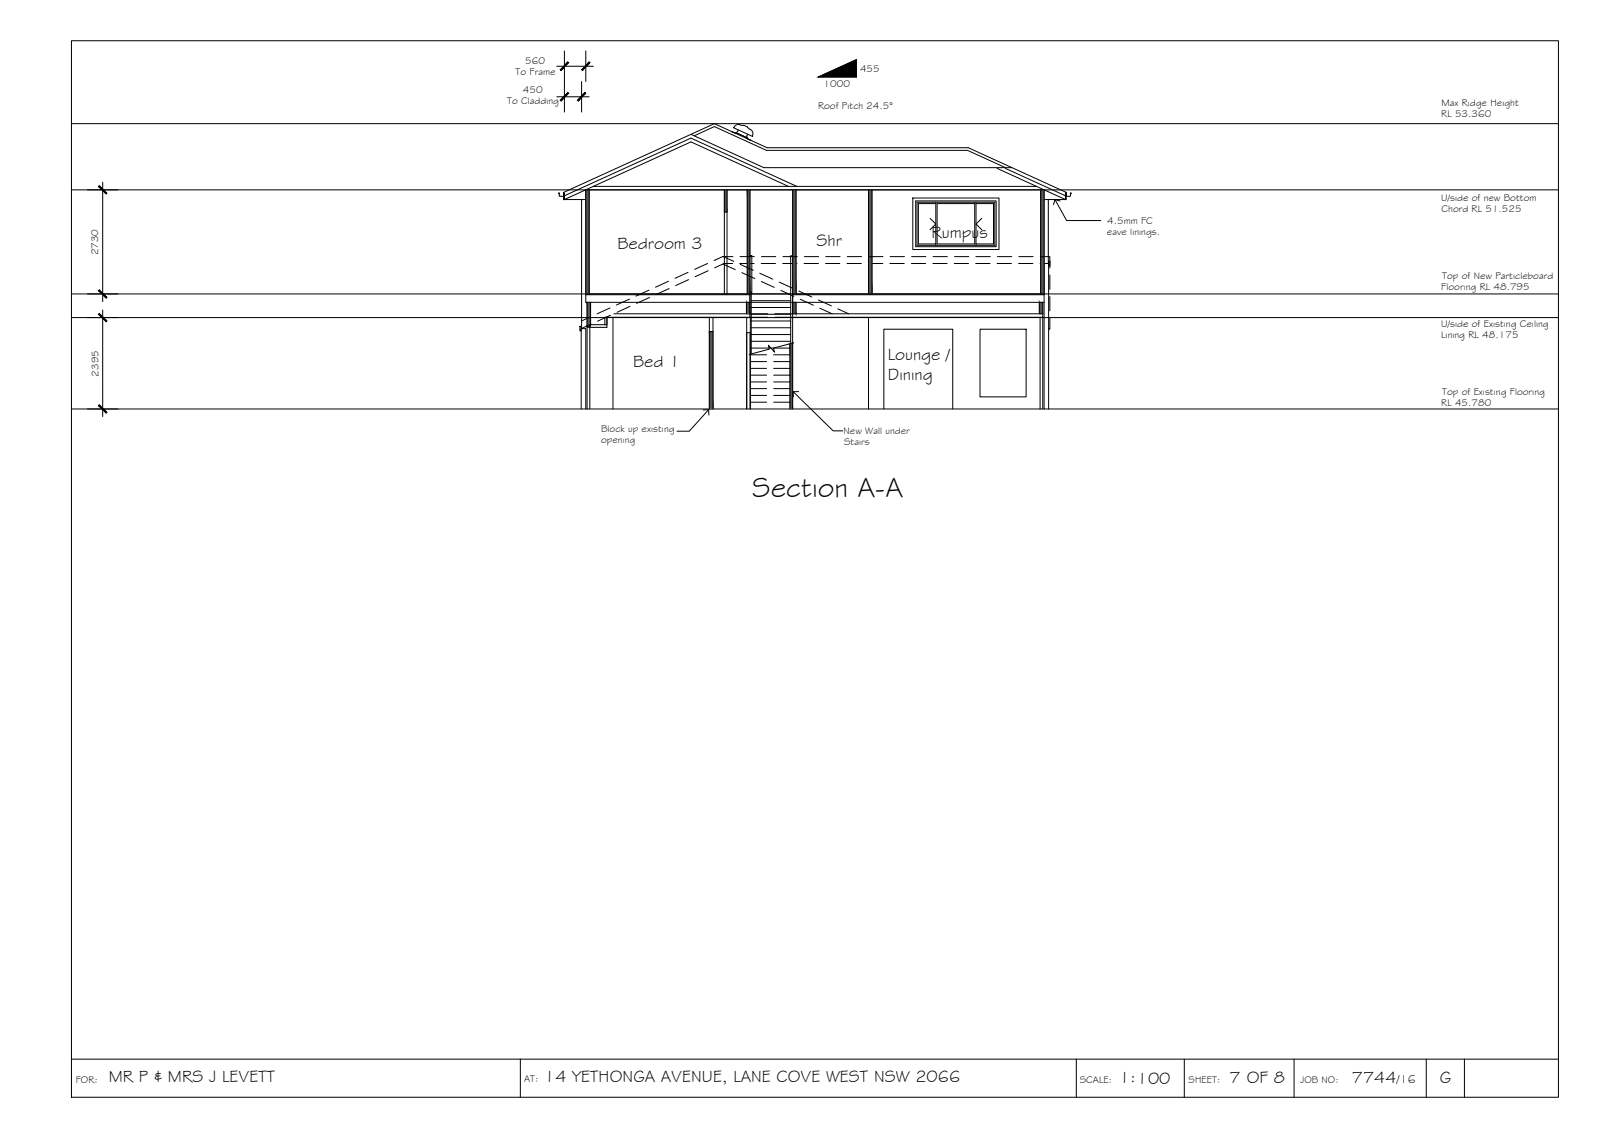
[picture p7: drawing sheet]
<svg xmlns="http://www.w3.org/2000/svg" width="420mm" height="297mm" viewBox="0 0 420 297" stroke-linecap="round" stroke-linejoin="round" font-family="sans-serif">
<!-- layer: CEILING-FLOOR LINES -->
<path d="M18.7 32.4h390M18.7 49.8h390M18.7 77.1h390M18.7 83.3h390M18.7 107.2h390" fill="none" stroke="#000" stroke-width=".26"/>
<!-- layer: BORDER -->
<path d="M18.7 10.7h390v277h-390zM18.7 277.7h390M136.5 277.7v10M282.3 277.7v10M310.6 277.7v10M339.4 277.7v10M374.1 277.7v10M384.1 277.7v10" fill="none" stroke="#000" stroke-width=".26"/>
<!-- layer: DIMENSION -->
<path d="M146 17.4h9.6M148 13.4v16M153.6 13.4v8M146 25.4h8.5M152.5 21.4v8M22.9 49.8h8M26.9 47.8v31.3M22.9 77.1h8M22.9 83.3h8M26.9 81.3v27.9M22.9 107.2h8" fill="none" stroke="#000" stroke-width=".26"/>
<!-- layer: 0 -->
<g fill="#000" stroke="#000" stroke-width=".26">
<path d="M148.9 16.2l-1.8 2.3 2-2zM148.9 16.2l-1.8 2.3-.2-.2z"/>
<path d="M154.5 16.2l-2 2.1 .2 .2zM154.5 16.2l.2 .3-2 2z"/>
<path d="M148.9 24.2l-1.8 2.3 2-2zM148.9 24.2l-1.8 2.3-.2-.2z"/>
<path d="M153.4 24.2l-2 2.1 .2 .2zM153.4 24.2l.2 .3-2 2z"/>
<path d="M25.8 48.9l2 2 .2-.2zM26 48.7l2 2-2.2-1.8z"/>
<path d="M26 76l-.2 .2 2.2 1.8zM25.8 76.2l2.2 1.8-.2 .2z"/>
<path d="M25.8 82.4l2 2 .2-.2zM26 82.2l2 2-2.2-1.8z"/>
<path d="M26 106.1l-.2 .2 2.2 1.8zM25.8 106.3l2.2 1.8-.2 .2z"/>
</g>
<!-- layer: TEXT -->
<path d="M214.6 20.2l10-4.6v4.6z" fill="#000" stroke="#000" stroke-width=".26"/>
<path d="M214.6 20.2l10-4.6v4.6z" fill="none" stroke="#000" stroke-width=".26"/>
<!-- layer: HATCH -->
<g fill="#545454" stroke="#545454" stroke-width=".26">
<path d="M207.2 90.1l.7-.1v.1z"/>
<path d="M186 86.9l1 20.3v-20.3zM186 86.9l1 20.3h-1z"/>
<path d="M207.2 90.1l.7 17.1v-17.1zM207.2 90.1l.7 17.1h-.7z"/>
<path d="M154 79.3l.9 6.1v-6.1zM154 79.3l.9 6.1h-.9z"/>
<path d="M207.9 79.3l.9 3v-3zM207.9 79.3l.9 3h-.9z"/>
<path d="M195.8 79.3l.9 3v-3zM195.8 79.3l.9 3h-.9z"/>
<path d="M272.6 79.3l.9 3v-3zM272.6 79.3l.9 3h-.9z"/>
<path d="M196 49.8l.7 27.3v-27.3zM196 49.8l.7 27.3h-.7z"/>
<path d="M227.8 49.8l.9 27.3v-27.3zM227.8 49.8l.9 27.3h-.9z"/>
<path d="M207.9 49.8l.9 27.3v-27.3zM207.9 49.8l.9 27.3h-.9z"/>
<path d="M272.9 49.8l.9 27.3v-27.3zM272.9 49.8l.9 27.3h-.9z"/>
<path d="M153.6 49.8l.9 27.3v-27.3zM153.6 49.8l.9 27.3h-.9z"/>
<path d="M190 49.8l.7 5.8v-5.8zM190 49.8l.7 5.8h-.7z"/>
</g>
<!-- layer: EXISTING -->
<g fill="none" stroke="#000" stroke-width=".26">
<path d="M165.1 78.4l-3.4 1.6M170.2 76.1l-3.4 1.5M170.4 78l-3.5 1.5M175.3 73.7l-3.4 1.6M175.5 75.7l-3.4 1.5M180.5 71.4l-3.5 1.6M180.6 73.3l-3.4 1.6M185.6 69.1l-3.4 1.5M185.7 71l-3.4 1.6M187.3 68.3l2.3-1.1 2.9 1.3M189.6 69.2l3.2 1.5M189.7 67.3h2.5"/>
<path d="M192.2 69.1h-2.3l-2.5 1.1M194 69.1h3.8M194.1 67.3h3.7M194.1 69.3l3.5 1.6M194.5 71.5l3.5 1.5M199.3 71.6l3.4 1.6M199.7 69.1h3.7M199.7 73.8l3.4 1.5M199.7 67.3h3.8M204.4 74l3.4 1.5M204.8 76.1l3.4 1.6M205.3 69.1h3.7"/>
<path d="M205.3 67.3h3.8M209.5 76.3l3.4 1.6M209.9 78.5l3.4 1.5M210.9 69.1h3.8M211 67.3h3.7M214.6 78.6l3.4 1.6M216.5 69.1h3.8M216.6 67.3h3.7M222.2 69.1h3.7M222.2 67.3h3.8M227.8 69.1h3.7M227.8 67.3h3.8"/>
<path d="M233.4 69.1h3.8M233.5 67.3h3.7M239 69.1h3.8M239.1 67.3h3.7M244.7 69.1h3.7M244.7 67.3h3.8M250.3 69.1h3.7M250.3 67.3h3.8M255.9 69.1h3.8M256 67.3h3.7M261.5 69.1h3.8M261.6 67.3h3.7"/>
<path d="M267.2 69.1h3.7M267.2 67.3h3.8M272.8 69.1h2.2v38.1M272.8 67.3h2.5v2.9M273.8 69.1v38.1M275.3 72.1v3.8M275.3 77.7v3.8M154 85.4h.7v.4h-.7zM154 85.4v21.8M154.7 85.1h3.9M154.7 85.4v21.8M154.9 83.1l-2.4 1"/>
<path d="M155 85l-2.5 1.1M158.6 83.2h.6v2h-.6zM159 83.2h42.3M159.2 83.2v2.6h-4.5M160 80.7l-3.4 1.6M160.1 82.6l-3.4 1.6M160.8 83.3v23.9M161 82.3h40.3M165.2 80.3l-3.4 1.6M186 83.2v3.7h1v-3.7M195.8 83.2v24M196.8 83.2v24"/>
<path d="M203.2 82.3h70.3v24.9M203.2 83.2h70.3M215 80.8l3.3 1.5M219.7 81l2.9 1.3M227.8 83.3v23.9M257 86.3h12.1v17.7h-12.1zM272.8 83.2v24M275.3 83.4v2.9h-.3M152.4 107.2v-21h1.2v21M231.8 107.2v-20.9h18.1v20.9"/>
</g>
<!-- layer: 0.13 -->
<path d="M152.5 52.3v33.9M274.9 52.3v16.8M208.2 89.9l-5.4 1.4 .3 1-1.6-1.8 .3 1-5.3 1.4" fill="none" stroke="#000" stroke-width=".26"/>
<!-- layer: STAIRS -->
<g fill="none" stroke="#000" stroke-width=".26">
<path d="M196.7 67.1h.5v10M196.7 77.1v6.1M196.7 76.6h.3v16.2M197 78.8h10.4M197 77.1h10.4M207.9 77.1v12.9M207.9 67.1h-.5v23M196.8 98.4h4.2M196.8 96.6h4.2M196.8 94.8h4.2M196.8 93h4.2M197 91.3h10.2"/>
<path d="M197 89.5h10.4M197 87.7h10.4M197 85.9h10.4M197 84.2h10.4M197 82.4h10.4M197 80.6h10.4M202.9 98.4h4.3M202.9 96.6h4.3M202.9 94.8h4.3M202.9 93h4.3M196.8 105.4h4.2M196.8 103.7h4.2"/>
<path d="M196.8 101.9h4.2M196.8 100.1h4.2M202.9 105.4h4.3M202.9 103.7h4.3M202.9 101.9h4.3M202.9 100.1h4.3"/>
</g>
<!-- layer: 0 -->
<path d="M276.7 52.3l3 5.5h9M278 52.7l-1.3-.4-.4 1.4M184.4 107.5l1.5-.1v1.4M185.9 107.4l-5.1 5.6h-3.2M208 102.7l10.5 10.3h2.5M209.5 102.7h-1.5l.1 1.4" fill="none" stroke="#000" stroke-width=".26"/>
<!-- layer: NEWWORK -->
<g fill="none" stroke="#000" stroke-width=".26">
<path d="M181.2 35.2l19.1 8.8h65.1M182.1 35.6l5.3-2.4 13.6 6.2h52.8l9.9 4.6M193.1 34.8l2.8 1.3M193.1 34.7l-.1 .3-1.1-.5 1.1 .5 .1-.2 2.8 1.3-.1 .2 1.1 .5-1.1-.5 .3-1.1M193.6 34.1l-.5 .6M195.9 36.1l-.1 .2M197.3 35.6a1.33 1.33 0 0 0-.9-1.9 2.54 2.54 0 0 0-2.2-.9 1.42 1.42 0 0 0-1.8 .7l5 2.3-.1-.2M146.8 50.6h-.3l.2 .2v.6l1.1 .1v-.9h.2v1.8h-.2v-1.9l39.6-18.1 13.8 6.3h52.7l25.8 11.8-.1 1.9h-.2v-1.8h.2v.9l1.1-.1 .1-.6 .2-.1-.3-.1M154.5 49.8v27.3M155.6 48.9h116.3M190 49.8v27.3M190 55.6h.7"/>
<path d="M190.7 49.8v27.3M196 49.8v27.3M196.7 49.8v32.5M206.8 48.9l-25.6-11.7-33.2 15.1h5.6M207.9 49.8v32.5M208.8 49.8v27.3M209 48.9l-27.8-12.7-33.2 15.1M227.8 49.8v27.3M228.7 49.8v27.3M239.4 51.9h22.6v13.5h-22.6zM240.2 52.7h21.1v12h-21.1zM261.5 44.1l17.9 8.2h-5.6"/>
<path d="M263.7 44.1l15.7 7.2M272.9 49.8v27.3M153.6 77.1v-27.3h120.2v27.3h-65.9M153.6 77.3h43.1M154 79.3v6.1h.9v-6.1M195.8 79.3v3M196.7 77.1h-43.1v2.2h120.2M207.9 77.3h65.9M208.8 79.3v3M272.6 79.3v3M273.5 79.3v3M275 68.5h.4v1.2h-.4z"/>
<path d="M152.1 85.5h.3v1.3h-.3zM186 86.9v20.3M187 86.9v20.3M207.2 90.1v17.1M207.9 90v17.2M195.8 107.2v-20h.9v20"/>
</g>
<!-- layer: MASK -->
<g fill="#fff" stroke="#fff" stroke-width=".26">
<path d="M196.6 33.9l.3 .1z"/>
<path d="M193.3 34.6l2.6 1.2z"/>
<path d="M193.3 34.7l2.6 1.1z"/>
<path d="M194.8 32.9l1.2 .4zM194.8 32.9l1.4 .6-.2-.2z"/>
<path d="M194.5 32.9l1.7 .6zM194.5 32.9l1.9 .8z"/>
<path d="M194.2 32.8l2.2 .9zM194.2 32.8l2.5 1.1z"/>
<path d="M194.2 32.8l2.5 1.1zM194.3 32.8l2.4 1.1z"/>
<path d="M194 32.7l.2 .1zM194 32.7l.3 .1z"/>
<path d="M194.3 32.8l2.3 1.1zM194.3 32.8l2.3 1.1z"/>
<path d="M196.6 33.9l.3 .1zM196.6 33.9l.3 .1z"/>
<path d="M194 32.7l.3 .1zM194 32.7l.4 .2z"/>
<path d="M194.3 32.8l2.3 1.1zM194.4 32.9l2.2 1z"/>
<path d="M196.5 33.9l.4 .1zM196.5 33.9l.4 .1z"/>
<path d="M193.8 32.7l.6 .2zM193.8 32.7l.7 .3z"/>
<path d="M194.4 32.9l2.1 1zM194.5 33l2 .9z"/>
<path d="M196.4 33.8l.5 .2zM196.4 33.8l.7 .4z"/>
<path d="M193.8 32.7l.7 .3zM193.8 32.7l.7 .3z"/>
<path d="M193.8 32.7l.7 .3zM193.8 32.7l.7 .3z"/>
<path d="M194.5 33l1.9 .8zM194.5 33l1.9 .8z"/>
<path d="M196.4 33.8l.7 .4zM196.4 33.8l.7 .4z"/>
<path d="M193.6 32.7l.9 .3zM193.6 32.7l1 .4z"/>
<path d="M194.5 33l1.9 .8zM194.6 33.1l1.8 .7z"/>
<path d="M196.2 33.8l.9 .4zM196.2 33.8l1 .5z"/>
<path d="M196.2 33.8l1 .5zM196.2 33.8l1 .5z"/>
<path d="M193.6 32.7l1 .4zM193.6 32.7l1 .4z"/>
<path d="M194.6 33.1l1.6 .7zM194.6 33.1l1.6 .7z"/>
<path d="M196.2 33.8l1 .5zM196.2 33.8l1 .5z"/>
<path d="M193.4 32.7l1.2 .4zM193.4 32.7l1.3 .5z"/>
<path d="M194.6 33.1l1.6 .7zM194.7 33.2l1.5 .6z"/>
<path d="M196.1 33.9l1.1 .4zM196.1 33.9l1.2 .5z"/>
<path d="M196 33.9l1.3 .5zM196 33.9l1.3 .6z"/>
<path d="M193.3 32.7l1.4 .5zM193.3 32.7l1.4 .6z"/>
<path d="M194.7 33.2l1.4 .7zM194.7 33.3l1.4 .6z"/>
<path d="M196 33.9l1.3 .6zM196 33.9l1.3 .6z"/>
<path d="M193.3 32.7l1.4 .6zM193.3 32.7l1.4 .7z"/>
<path d="M194.7 33.3l1.3 .6zM194.7 33.4l1.3 .5z"/>
<path d="M195.9 33.9l1.4 .6zM195.9 33.9l1.5 .7z"/>
<path d="M193.1 32.8l1.6 .6zM193.1 32.8l1.6 .7z"/>
<path d="M194.7 33.4l1.2 .5zM194.7 33.5l1.2 .4z"/>
<path d="M195.8 34l1.6 .6zM195.8 34l1.6 .7z"/>
<path d="M193.1 32.8l1.6 .7zM193.1 32.8l1.6 .7z"/>
<path d="M193.1 32.8l1.6 .7zM193.1 32.8l1.6 .7z"/>
<path d="M194.7 33.5l1.1 .5zM194.7 33.5l1.1 .5z"/>
<path d="M195.8 34l1.6 .7zM195.8 34l1.6 .7z"/>
<path d="M192.9 32.9l.2-.1 1.6 .7zM192.9 32.9l1.8 .8v-.2z"/>
<path d="M194.7 33.5l1.1 .5-1.1-.3zM194.7 33.7l1 .4 .1-.1z"/>
<path d="M195.7 34.1l.1-.1 1.6 .7zM195.7 34.1l1.7 .8v-.2z"/>
<path d="M192.9 32.9l4.5 2zM192.9 32.9l4.5 2zM192.9 32.9l4.5 2zM192.9 32.9l4.5 2z"/>
<path d="M192.8 33l.1-.1 4.5 2zM192.8 33l4.6 2.2v-.3zM192.8 33l4.6 2.2zM192.8 33l4.6 2.2z"/>
<path d="M192.8 33l4.6 2.2-4.8-2zM192.6 33.2l4.8 2.2v-.2zM192.6 33.2l4.8 2.2zM192.6 33.2l4.8 2.2z"/>
<path d="M192.6 33.2l4.8 2.2-4.9-2zM192.5 33.4l4.8 2.2 .1-.2z"/>
<path d="M192.4 33.4l4.9 2.2zM192.4 33.4l5 2.3z"/>
<path d="M192.4 33.4l5 2.3zM192.4 33.5l5 2.2z"/>
<path d="M193.6 34.1l2.5 1.1-2.6-.8zM193.5 34.4l2.4 1.2 .2-.4z"/>
<path d="M193.5 34.4l2.4 1.2zM193.4 34.5l2.5 1.1z"/>
<path d="M193.4 34.5l2.5 1.1zM193.4 34.5l2.5 1.1z"/>
<path d="M193.4 34.5l2.5 1.1zM193.4 34.6l2.5 1z"/>
<path d="M193.4 34.6l2.5 1.1zM193.4 34.6l2.5 1.1z"/>
<path d="M193.3 34.6l2.6 1.1zM193.3 34.6l2.6 1.2zM193.3 34.6l2.6 1.2z"/>
<path d="M193.3 34.7l2.6 1.1zM193.3 34.7l2.6 1.1zM193.3 34.7l2.6 1.2z"/>
<path d="M193.2 34.7l2.7 1.2zM193.2 34.7l2.7 1.2zM193.2 34.7l2.7 1.2zM193.2 34.7l2.7 1.2z"/>
<path d="M193.1 34.7l2.8 1.2zM193.1 34.7l2.8 1.3z"/>
<path d="M193.1 34.7l2.8 1.3zM193.1 34.8l2.8 1.3z"/>
<path d="M193.1 34.8l2.8 1.3-2.9-1.1zM193 35l2.8 1.3 .1-.2z"/>
</g>
<!-- layer: WINDOWS -->
<path d="M240.5 53h20.4v11.3h-20.4zM243.9 57.2l1.5 1.5-1.5 1.5M245.4 53.4h-4.5v10.6h4.5M245.4 53v11.3M245.8 53.4h9.8v10.6h-9.8zM256 53.4h4.6v10.6h-4.6M256 53v11.3M257.5 57.2l-1.5 1.5 1.5 1.5" fill="none" stroke="#000" stroke-width=".26"/>
<text font-size="7.5" x="197.3" y="130.2">Section A-A</text>
<g font-size="4.5">
<text x="161.9" y="65.3">Bedroom 3</text>
<text x="214.1" y="64.5">Shr</text>
<text x="244.3" y="62.5">Rumpus</text>
<text x="232.8" y="94.5">Lounge /</text>
<text x="166" y="96.3">Bed 1</text>
<text x="232.9" y="99.5">Dining</text>
<text x="28.5" y="283.8">MR P &amp; MRS J LEVETT</text>
<text x="142.7" y="283.7">14 YETHONGA AVENUE, LANE COVE WEST NSW 2066</text>
<text x="293.5" y="284">1:100</text>
<text x="322.4" y="284">7 OF 8</text>
<text x="354.5" y="283.9">7744</text>
<text x="377.7" y="283.9">G</text>
</g>
<text font-size="3.2" x="366.4" y="283.9">/16</text>
<g font-size="2.6">
<text x="137.7" y="16.8">560</text>
<text x="135.2" y="19.7">To Frame</text>
<text x="216" y="22.8">1000</text>
<text x="225.6" y="18.7">455</text>
<text x="133" y="27.4">To Cladding</text>
<text x="137.1" y="24.4">450</text>
<text x="214.6" y="28.6">Roof Pitch 24.5°</text>
<text x="378" y="27.7">Max Ridge Height</text>
<text x="378" y="30.6">RL 53.360</text>
<text x="378" y="52.7">U/side of new Bottom</text>
<text x="290.4" y="58.8">4.5mm FC</text>
<text x="378.1" y="55.7">Chord RL 51.525</text>
<text x="290.3" y="61.7">eave linings.</text>
<text x="25.8" y="67" transform="rotate(-90 25.8 67)">2730</text>
<text x="378" y="76">Flooring RL 48.795</text>
<text x="378.2" y="73">Top of New Particleboard</text>
<text x="378" y="85.6">U/side of Existing Ceiling</text>
<text x="378" y="88.6">Lining RL 48.175</text>
<text x="25.9" y="98.7" transform="rotate(-90 25.9 98.7)">2395</text>
<text x="378" y="106.5">RL 45.780</text>
<text x="378.2" y="103.6">Top of Existing Flooring</text>
<text x="157.6" y="113.3">Block up existing</text>
<text x="221.2" y="113.8">New Wall under</text>
<text x="157.7" y="116.3">opening</text>
<text x="221.4" y="116.7">Stairs</text>
<text x="19.9" y="283.9">FOR:</text>
<text x="137.5" y="283.7">AT:</text>
<text x="283.2" y="284">SCALE:</text>
<text x="311.7" y="284">SHEET:</text>
<text x="341" y="284">JOB NO:</text>
</g>
</svg>
